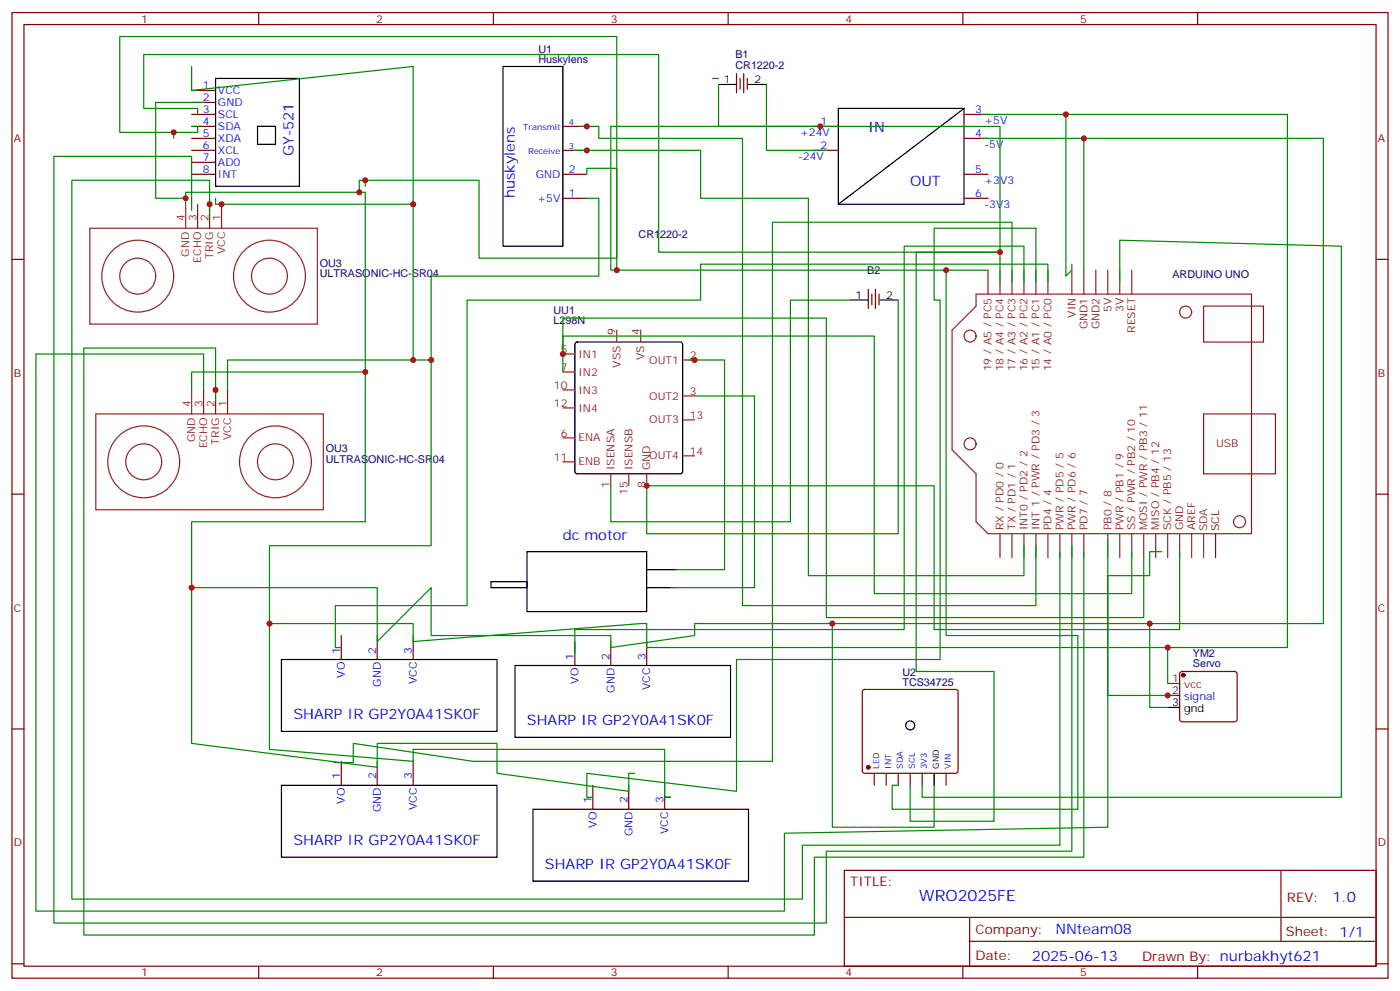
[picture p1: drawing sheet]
<svg xmlns="http://www.w3.org/2000/svg" width="412mm" height="292mm" viewBox="0 0 412 292" stroke-linecap="round" stroke-linejoin="round" font-family="sans-serif">
<g fill="none" stroke="#870000" stroke-width=".35">
<path d="M3.5 3.7h405.4v284.3h-405.4zM7.1 7.2h398.2v277.3h-398.2zM76.2 3.7v3.5M145.3 3.7v3.5M214.5 3.7v3.5M283.6 3.7v3.5M352.8 3.7v3.5M56.4 26.6h7.1M56.4 30.2h7.1M56.4 33.7h7.1M56.4 37.2h7.1M165.8 37.2h7.1"/>
<path d="M217 21.7v5.6M218 23.1v3.2M219.1 21.7v5.6M220.1 23.1v3.2M239.9 37.2h7M284 33.7h7M56.4 40.7h7.1M56.4 44.3h7.1M56.4 47.8h7.1M56.4 51.3h7.1M165.8 44.3h7.1M165.8 51.3h7.1"/>
<path d="M165.8 58.4h7.1M239.9 44.3h7M284 40.7h7M284 51.3h7M284 58.4h7M3.5 76.4h3.6M405.3 76.4h3.6M255.8 85.2v5.6M256.8 86.6v3.2M257.9 85.2v5.6M258.9 86.6v3.2M3.5 145.5h3.6"/>
<path d="M405.3 145.5h3.6M100.5 187.1v7.1M111.1 187.1v7.1M121.7 187.1v7.1M169.3 188.9v7.1M179.9 188.9v7.1M190.5 188.9v7.1M347.7 197.9l.5-.2h15.5l.5 .2 .2 .5v13.4l-.2 .5-.5 .2h-15.5l-.5-.2-.2-.5v-13.4zM3.5 214.7h3.6M254.2 203.2l.5-.2h26.8l.5 .2 .2 .5v23.3l-.2 .5-.5 .2h-26.8l-.5-.2-.2-.5v-23.3zM344 204.8h3.5M405.3 214.7h3.6"/>
<path d="M100.5 224.2v7M111.1 224.2v7M121.7 224.2v7M174.6 231.2v7.1M185.2 231.2v7.1M195.8 231.2v7.1M257.5 227.7v3.5M261.1 227.7v3.5M264.6 227.7v3.5M268.1 227.7v3.5M271.6 227.7v3.5M278.7 227.7v3.5"/>
<path d="M248.7 256.3h156.6v28.2h-156.6zM377.3 256.3v20.9M248.7 270.1h156.5M285.6 277.2h119.6M285.6 270.1v14.2M3.5 283.8h3.6M76.2 284.5v3.5M145.3 284.5v3.5M214.5 284.5v3.5M283.6 284.5v3.5M352.8 284.5v3.5M405.3 283.8h3.6"/>
</g>
<g fill="none" stroke="#000" stroke-width=".35">
<path d="M148.2 19.6h17.6v52.9h-17.6zM63.5 23.1h24.7v31.7h-24.7zM75.9 37.2h5.2v5.3h-5.2zM211.7 24.9h5.3M220.5 24.9h5.3M246.9 31.9h37.1v28.2h-37.1zM284 31.9l-37.1 28.2M250.5 88.4h5.3M259.3 88.4h5.3M169.6 100.9l.4-.2h30.4l.5 .2 .2 .5v37.4l-.3 .5-.4 .2h-30.4l-.5-.2-.2-.5v-37.4zM144.6 171.3h10.6v1.7h-10.6zM155.2 162.5h35.3v17.6h-35.3z"/>
<path d="M190.5 167.7h8.8M190.5 173h8.8M82.9 194.2h63.5v21.2h-63.5zM151.7 196h63.5v21.1h-63.5zM344 208.3h3.5M82.9 231.2h63.5v21.2h-63.5zM157 238.3h63.5v21.2h-63.5zM275.2 227.7v3.5"/>
<circle cx="268.1" cy="213.6" r="1.32"/>
</g>
<g fill="none" stroke="#8c2424" stroke-width=".35">
<path d="M26.5 67.2h67v28.2h-67zM54.7 60.1v7.1M58.2 60.1v7.1M61.7 60.1v7.1M65.3 60.1v7.1M291 79.6v7M294.6 79.6v7M298.1 79.6v7M301.6 79.6v7M305.2 79.6v7M308.7 79.6v7M315.7 79.6v7"/>
<path d="M319.3 79.6v7M322.8 79.6v7M326.3 79.6v7M329.8 79.6v7M333.4 79.6v7M181.7 97.2v3.5M188.7 97.2v3.5M287.5 86.6h81.2v70.6h-77.7l-3.5-3.6v-14.1l-7-7v-35.3l7-7.1zM354.5 90.1h17.7v10.6h-17.7zM56.4 114.8v7.1M60 114.8v7.1M63.5 114.8v7.1"/>
<path d="M67 114.8v7.1M165.8 104.2h3.5M165.8 109.5h3.5M165.8 114.8h3.5M201.1 106h3.5M201.1 116.6h3.5M28.2 121.9h67v28.2h-67zM165.8 128.9h3.5M165.8 136h3.5M165.8 120.1h3.5M179.9 139.5v3.6M185.2 139.5v3.6"/>
<path d="M190.5 139.5v3.6M201.1 123.6h3.5M201.1 134.2h3.5M354.5 121.9h21.2v17.6h-21.2zM294.6 157.2v7M298.1 157.2v7M301.6 157.2v7M305.2 157.2v7M308.7 157.2v7M312.2 157.2v7M315.7 157.2v7M319.3 157.2v7"/>
<path d="M326.3 157.2v7M329.8 157.2v7M333.4 157.2v7M336.9 157.2v7M340.4 157.2v7M344 157.2v7M347.5 157.2v7M351 157.2v7"/>
<circle cx="40.6" cy="81.3" r="10.6"/>
<circle cx="40.6" cy="81.3" r="5.3"/>
<circle cx="79.4" cy="81.3" r="10.6"/>
<circle cx="79.4" cy="81.3" r="5.3"/>
<circle cx="285.7" cy="99" r="1.76"/>
<circle cx="349.2" cy="91.9" r="1.76"/>
<circle cx="42.3" cy="136" r="10.6"/>
<circle cx="42.3" cy="136" r="5.3"/>
<circle cx="81.1" cy="136" r="10.6"/>
<circle cx="81.1" cy="136" r="5.3"/>
<circle cx="285.7" cy="130.7" r="1.76"/>
<circle cx="365.1" cy="153.6" r="1.76"/>
</g>
<path d="M354.5 157.2v7" fill="none" stroke="#933" stroke-width=".35"/>
<path d="M358.1 157.2v7" fill="none" stroke="#900" stroke-width=".35"/>
<g fill="#870000" stroke="#870000" stroke-width=".35">
<circle cx="348.5" cy="198.8" r=".53"/>
<circle cx="255.8" cy="226" r=".53"/>
</g>
<path d="M344 201.3h3.5" fill="none" stroke="#f00" stroke-width=".35"/>
<g fill="none" stroke="#008700" stroke-width=".35">
<path d="M56.4 19.6v7l65.3-7v40.5M56.4 37.2h1.8v1.8h-7M58.2 33.7v-1.8h-15.9v-15.8h151.7v58.2h100.6v-37.1h-114.7v42.4h98.8M60 30.2h-14.1v28.2h8.8M171.1 37.2h5.3v3.5h42.3v137.6h86.5v-17.6M209.9 23.1h1.8M211.7 24.9v12.3h30M225.8 24.9v19.4h17.6M289.3 33.7h24.7v47.6l1.7-1.7v-1.8M314 33.7h65.2v157h-35.2v10.6M51.2 40.7v-1.7h-15.9v-28.2h146.4v68.8M63.5 58.4v1.7h58.2v45.9h5.3v54.7h-47.6v22.9"/>
<path d="M107.6 54.9v-1.8h-1.8v3.5M169.3 44.3h37.1v14.1h31.7v111.1h63.5v-8.8M172.9 58.4h3.5v22.9h-49.4v24.7M172.9 51.3v-1.7h8.8v26.4h-40.6v-22.9h-33.5M289.3 40.7h30v38.9M319.3 40.7h70.5v142.9h-51.1v24.7h5.3M54.7 60.1v-3.5h52.9v52.9M56.4 61.9v-15.9h-40.5v225.8h227.5v-21.2h72.3v-89.9M61.7 63.7v-10.6h-40.5v211.7h215.2v-15.9h75.8v-86.4M291 79.6h-12.3v107.5h38.8v51.2h-54.7v-7.1h1.8M250.5 88.4h-17.7v65.2h-52.9v-10.5M264.6 88.4v68.8h-74.1v-14.1h84.7v42.3h72.3v-22.9"/>
<path d="M294.6 83.1v-8.8h-24.7v123.4h22.9v44.1h-24.7v-10.6M298.1 83.1v-17.7h-70.6v158.8h-88.2l-35.2-5.3v5.6h-5.7M301.6 83.1v-10.6h-35.3v112.9h-97v7M305.2 83.1v-15.9h-30v21.2h1.7v105.8h-59.9v38.8l-44.1-5.3v7.1h1.7M308.7 83.1v-5.3h-102.3v10.6h-68.8v89.9h-38.8v12.4h1.7M329.8 83.1v-12.4l65.3 1.8v162.3h-123.5v-3.6M56.4 114.8v-5.3h51.2v44.1h-51.2v19.4M60 114.8v-10.6h-49.4v164.1h220.5v-22.9l95.2-1.8v-84.7M63.5 118.4v-15.9h-38.8v172.8h215.2v-22.9h79.4v-89.9M121.7 106h-54.7v8.8M165.8 104.2v-5.2h91.7v75.8h75.9v-12.3M165.8 109.5v-15.8h77.6v88.2h93.5v-17.7"/>
<path d="M202.8 106h10.6v61.7h-14.1M204.6 116.6h17.6v56.4h-24.6M342.2 162.5h-3.5v7h-12.4v35.3h19.4M245.2 183.6h-40.6v3.5l-24.7 3.6v-3.6h-52.9v-14.1l-15.9 15.9v-15.9h-54.7v45.9l54.7 7.1v-7.1h35.3v8.8l38.8 5.3v-5.3h1.8M338.7 183.6h-93.5v60h30v-12.4M344 190.7h-153.5v-7.1l-68.8 5.3v-5.3h-42.3v37.1l42.3 3.5v-3.5h74.1v14.1h1.8h-1.8"/>
</g>
<g fill="#c00">
<circle cx="165.8" cy="104.2" r=".88"/>
<circle cx="204.6" cy="106" r=".88"/>
<circle cx="190.5" cy="143.1" r=".88"/>
<circle cx="314" cy="33.7" r=".88"/>
<circle cx="344" cy="190.7" r=".88"/>
<circle cx="79.4" cy="183.6" r=".88"/>
<circle cx="65.3" cy="60.1" r=".88"/>
<circle cx="121.7" cy="106" r=".88"/>
<circle cx="127" cy="106" r=".88"/>
<circle cx="319.3" cy="40.7" r=".88"/>
<circle cx="338.7" cy="183.6" r=".88"/>
<circle cx="245.2" cy="183.6" r=".88"/>
<circle cx="56.4" cy="173" r=".88"/>
<circle cx="107.6" cy="109.5" r=".88"/>
<circle cx="54.7" cy="58.4" r=".88"/>
<circle cx="105.8" cy="56.6" r=".88"/>
<circle cx="107.6" cy="53.1" r=".88"/>
<circle cx="294.6" cy="74.3" r=".88"/>
<circle cx="278.7" cy="79.6" r=".88"/>
<circle cx="241.7" cy="37.2" r=".88"/>
<circle cx="181.7" cy="79.6" r=".88"/>
<circle cx="51.2" cy="39" r=".88"/>
<circle cx="121.7" cy="60.1" r=".88"/>
<circle cx="344" cy="204.8" r=".88"/>
<circle cx="172.9" cy="44.3" r=".88"/>
<circle cx="172.9" cy="37.2" r=".88"/>
<circle cx="61.7" cy="60.1" r=".88"/>
<circle cx="63.5" cy="114.8" r=".88"/>
</g>
<text font-size="4.6" fill="#00f" x="270.8" y="265.3">WRO2025FE</text>
<g font-size="4.2" fill="#00f">
<text x="255.8" y="39">IN</text>
<text x="86.4" y="46" transform="rotate(-90 86.4 46)">GY-521</text>
<text x="151.7" y="58.4" transform="rotate(-90 151.7 58.4)">huskylens</text>
<text x="268.1" y="54.9">OUT</text>
<text x="165.8" y="158.9">dc motor</text>
<text x="86.4" y="211.8">SHARP IR GP2Y0A41SK0F</text>
<text x="155.2" y="213.6">SHARP IR GP2Y0A41SK0F</text>
<text x="86.4" y="248.9">SHARP IR GP2Y0A41SK0F</text>
<text x="160.5" y="255.9">SHARP IR GP2Y0A41SK0F</text>
<text x="392.5" y="265.6">1.0</text>
<text x="310.9" y="275.1">NNteam08</text>
<text x="304" y="282.9">2025-06-13</text>
</g>
<g font-size="3.9" fill="#800">
<text x="250.5" y="260.9">TITLE:</text>
<text x="379.1" y="265.6">REV:</text>
<text x="287.4" y="275.1">Company:</text>
<text x="378.7" y="275.7">Sheet: 1/1</text>
<text x="287.4" y="282.8">Date:</text>
<text x="336.4" y="282.8">Drawn By: nurbakhyt621</text>
</g>
<g font-size="3.2" fill="#800">
<text x="41.6" y="6.7">1</text>
<text x="110.8" y="6.7">2</text>
<text x="179.9" y="6.7">3</text>
<text x="249.1" y="6.7">4</text>
<text x="318.2" y="6.7">5</text>
<text x="4.1" y="41.8">A</text>
<text x="405.9" y="41.8">A</text>
<text x="4.1" y="110.9">B</text>
<text x="405.9" y="110.9">B</text>
<text x="4.1" y="180.1">C</text>
<text x="405.9" y="180.1">C</text>
<text x="4.1" y="249.2">D</text>
<text x="405.9" y="249.2">D</text>
<text x="41.6" y="287.5">1</text>
<text x="110.8" y="287.5">2</text>
<text x="179.9" y="287.5">3</text>
<text x="249.1" y="287.5">4</text>
<text x="318.2" y="287.5">5</text>
</g>
<g font-size="3.2" fill="#000080">
<text x="158.6" y="15.5">U1</text>
<text x="216.6" y="17">B1</text>
<text x="158.6" y="18.5">Huskylens</text>
<text x="216.6" y="20.3">CR1220-2</text>
<text x="188.1" y="70.1">CR1220-2</text>
<text x="94.2" y="81.6">ULTRASONIC-HC-SR04</text>
<text x="94.2" y="78.5">OU3</text>
<text x="255.4" y="80.5">B2</text>
<text x="345.4" y="81.9">ARDUINO UNO</text>
<text x="163" y="95.4">L298N</text>
<text x="163" y="92.4">UU1</text>
<text x="96" y="136.2">ULTRASONIC-HC-SR04</text>
<text x="96" y="133.2">OU3</text>
<text x="351.4" y="196.6">Servo</text>
<text x="351.4" y="193.5">YM2</text>
<text x="265.8" y="202">TCS34725</text>
<text x="265.8" y="198.9">U2</text>
</g>
<g font-size="3.2" fill="#00f">
<text x="59.7" y="26.3">1</text>
<text x="59.7" y="29.8">2</text>
<text x="64.2" y="27.7">VCC</text>
<text x="59.7" y="33.3">3</text>
<text x="64.2" y="31.2">GND</text>
<text x="64.2" y="34.7">SCL</text>
<text x="287.3" y="33.3">3</text>
<text x="59.7" y="36.9">4</text>
<text x="59.7" y="40.4">5</text>
<text x="64.2" y="38.3">SDA</text>
<text x="64.2" y="41.8">XDA</text>
<text x="235.7" y="40">+24V</text>
<text x="241.7" y="36.9">1</text>
<text x="287.3" y="40.4">4</text>
<text x="290" y="36.5">+5V</text>
<text x="59.7" y="43.9">6</text>
<text x="59.7" y="47.4">7</text>
<text x="64.2" y="45.3">XCL</text>
<text x="235.1" y="47.1">-24V</text>
<text x="241.7" y="43.9">2</text>
<text x="290" y="43.6">-5V</text>
<text x="59.7" y="51">8</text>
<text x="64.2" y="48.9">AD0</text>
<text x="64.2" y="52.4">INT</text>
<text x="157.8" y="52.4">GND</text>
<text x="167.6" y="51">2</text>
<text x="287.3" y="51">5</text>
<text x="158.3" y="59.4">+5V</text>
<text x="167.6" y="58">1</text>
<text x="287.3" y="58">6</text>
<text x="290" y="54.2">+3V3</text>
<text x="290" y="61.2">-3V3</text>
<text x="100.2" y="192.4" transform="rotate(-90 100.2 192.4)">1</text>
<text x="110.8" y="192.4" transform="rotate(-90 110.8 192.4)">2</text>
<text x="121.4" y="192.4" transform="rotate(-90 121.4 192.4)">3</text>
<text x="169" y="194.2" transform="rotate(-90 169 194.2)">1</text>
<text x="179.6" y="194.2" transform="rotate(-90 179.6 194.2)">2</text>
<text x="190.1" y="194.2" transform="rotate(-90 190.1 194.2)">3</text>
<text x="101.6" y="199.6" transform="rotate(-90 101.6 199.6)">VO</text>
<text x="112.2" y="202.2" transform="rotate(-90 112.2 202.2)">GND</text>
<text x="122.8" y="201.5" transform="rotate(-90 122.8 201.5)">VCC</text>
<text x="170.4" y="201.3" transform="rotate(-90 170.4 201.3)">VO</text>
<text x="181" y="204" transform="rotate(-90 181 204)">GND</text>
<text x="191.6" y="203.3" transform="rotate(-90 191.6 203.3)">VCC</text>
<text x="345.3" y="204.4">2</text>
<text x="348.8" y="206.2">signal</text>
<text x="100.2" y="229.5" transform="rotate(-90 100.2 229.5)">1</text>
<text x="110.8" y="229.5" transform="rotate(-90 110.8 229.5)">2</text>
<text x="121.4" y="229.5" transform="rotate(-90 121.4 229.5)">3</text>
<text x="101.6" y="236.6" transform="rotate(-90 101.6 236.6)">VO</text>
<text x="112.2" y="239.2" transform="rotate(-90 112.2 239.2)">GND</text>
<text x="122.8" y="238.6" transform="rotate(-90 122.8 238.6)">VCC</text>
<text x="174.3" y="236.5" transform="rotate(-90 174.3 236.5)">1</text>
<text x="184.9" y="236.5" transform="rotate(-90 184.9 236.5)">2</text>
<text x="195.4" y="236.5" transform="rotate(-90 195.4 236.5)">3</text>
<text x="175.7" y="243.7" transform="rotate(-90 175.7 243.7)">VO</text>
<text x="196.8" y="245.6" transform="rotate(-90 196.8 245.6)">VCC</text>
<text x="186.3" y="246.3" transform="rotate(-90 186.3 246.3)">GND</text>
</g>
<g font-size="3.2">
<text x="213.2" y="24.5">1</text>
<text x="222.2" y="24.5">2</text>
<text x="252" y="88">1</text>
<text x="261.1" y="88">2</text>
<text x="345.3" y="208">3</text>
<text x="348.8" y="209.7">gnd</text>
</g>
<g font-size="3.2" fill="#8d2323">
<text x="54.3" y="65.1" transform="rotate(-90 54.3 65.1)">4</text>
<text x="57.9" y="65.1" transform="rotate(-90 57.9 65.1)">3</text>
<text x="61.4" y="65.1" transform="rotate(-90 61.4 65.1)">2</text>
<text x="64.9" y="65.1" transform="rotate(-90 64.9 65.1)">1</text>
<text x="55.7" y="75.5" transform="rotate(-90 55.7 75.5)">GND</text>
<text x="59.3" y="77.4" transform="rotate(-90 59.3 77.4)">ECHO</text>
<text x="62.8" y="76.2" transform="rotate(-90 62.8 76.2)">TRIG</text>
<text x="66.3" y="74.9" transform="rotate(-90 66.3 74.9)">VCC</text>
<text x="316.8" y="93.5" transform="rotate(-90 316.8 93.5)">VIN</text>
<text x="327.4" y="91.8" transform="rotate(-90 327.4 91.8)">5V</text>
<text x="330.9" y="91.8" transform="rotate(-90 330.9 91.8)">3V</text>
<text x="181.3" y="98.6" transform="rotate(-90 181.3 98.6)">9</text>
<text x="188.4" y="98.6" transform="rotate(-90 188.4 98.6)">4</text>
<text x="320.3" y="97" transform="rotate(-90 320.3 97)">GND1</text>
<text x="323.8" y="97" transform="rotate(-90 323.8 97)">GND2</text>
<text x="334.4" y="98" transform="rotate(-90 334.4 98)">RESET</text>
<text x="165.2" y="103.9">5</text>
<text x="170.4" y="105.3">IN1</text>
<text x="189.8" y="106.1" transform="rotate(-90 189.8 106.1)">VS</text>
<text x="191.2" y="107.1">OUT1</text>
<text x="203.2" y="105.7">2</text>
<text x="165.2" y="109.2">7</text>
<text x="170.4" y="110.6">IN2</text>
<text x="182.7" y="108.3" transform="rotate(-90 182.7 108.3)">VSS</text>
<text x="292.1" y="109.4" transform="rotate(-90 292.1 109.4)">19 / A5 / PC5</text>
<text x="295.6" y="109.4" transform="rotate(-90 295.6 109.4)">18 / A4 / PC4</text>
<text x="299.2" y="109.4" transform="rotate(-90 299.2 109.4)">17 / A3 / PC3</text>
<text x="302.7" y="109.4" transform="rotate(-90 302.7 109.4)">16 / A2 / PC2</text>
<text x="306.2" y="109.4" transform="rotate(-90 306.2 109.4)">15 / A1 / PC1</text>
<text x="309.7" y="109.4" transform="rotate(-90 309.7 109.4)">14 / A0 / PC0</text>
<text x="56.1" y="119.8" transform="rotate(-90 56.1 119.8)">4</text>
<text x="59.6" y="119.8" transform="rotate(-90 59.6 119.8)">3</text>
<text x="63.1" y="119.8" transform="rotate(-90 63.1 119.8)">2</text>
<text x="66.7" y="119.8" transform="rotate(-90 66.7 119.8)">1</text>
<text x="163.2" y="114.5">10</text>
<text x="163.2" y="119.8">12</text>
<text x="170.4" y="115.9">IN3</text>
<text x="191.2" y="117.7">OUT2</text>
<text x="203.2" y="116.2">3</text>
<text x="170.4" y="121.2">IN4</text>
<text x="191.2" y="124.7">OUT3</text>
<text x="203.2" y="123.3">13</text>
<text x="57.5" y="130.2" transform="rotate(-90 57.5 130.2)">GND</text>
<text x="64.6" y="130.9" transform="rotate(-90 64.6 130.9)">TRIG</text>
<text x="68.1" y="129.5" transform="rotate(-90 68.1 129.5)">VCC</text>
<text x="165.2" y="128.6">6</text>
<text x="170.4" y="130">ENA</text>
<text x="358.2" y="131.6">USB</text>
<text x="61" y="132" transform="rotate(-90 61 132)">ECHO</text>
<text x="163.2" y="135.6">11</text>
<text x="170.4" y="137.1">ENB</text>
<text x="191.2" y="135.3">OUT4</text>
<text x="203.2" y="133.9">14</text>
<text x="179.6" y="143.7" transform="rotate(-90 179.6 143.7)">1</text>
<text x="181" y="138.5" transform="rotate(-90 181 138.5)">ISENSA</text>
<text x="186.3" y="138.5" transform="rotate(-90 186.3 138.5)">ISENSB</text>
<text x="190.1" y="143.7" transform="rotate(-90 190.1 143.7)">8</text>
<text x="191.6" y="138.5" transform="rotate(-90 191.6 138.5)">GND</text>
<text x="184.9" y="145.7" transform="rotate(-90 184.9 145.7)">15</text>
<text x="295.6" y="156.1" transform="rotate(-90 295.6 156.1)">RX / PD0 / 0</text>
<text x="299.2" y="156.1" transform="rotate(-90 299.2 156.1)">TX / PD1 / 1</text>
<text x="302.7" y="156.1" transform="rotate(-90 302.7 156.1)">INT0 / PD2 / 2</text>
<text x="306.2" y="156.1" transform="rotate(-90 306.2 156.1)">INT 1 / PWR / PD3 / 3</text>
<text x="309.7" y="156.1" transform="rotate(-90 309.7 156.1)">PD4 / 4</text>
<text x="313.3" y="156.1" transform="rotate(-90 313.3 156.1)">PWR / PD5 / 5</text>
<text x="316.8" y="156.1" transform="rotate(-90 316.8 156.1)">PWR / PD6 / 6</text>
<text x="320.3" y="156.1" transform="rotate(-90 320.3 156.1)">PD7 / 7</text>
<text x="327.4" y="156.1" transform="rotate(-90 327.4 156.1)">PB0 / 8</text>
<text x="330.9" y="156.1" transform="rotate(-90 330.9 156.1)">PWR / PB1 / 9</text>
<text x="334.4" y="156.1" transform="rotate(-90 334.4 156.1)">SS / PWR / PB2 / 10</text>
<text x="338" y="156.1" transform="rotate(-90 338 156.1)">MOSI / PWR / PB3 / 11</text>
<text x="341.5" y="156.1" transform="rotate(-90 341.5 156.1)">MISO / PB4 / 12</text>
<text x="345" y="156.1" transform="rotate(-90 345 156.1)">SCK / PB5 / 13</text>
<text x="348.5" y="156.1" transform="rotate(-90 348.5 156.1)">GND</text>
<text x="352.1" y="156.1" transform="rotate(-90 352.1 156.1)">AREF</text>
</g>
<text font-size="3.2" fill="#933" x="355.6" y="156.5" transform="rotate(-90 355.6 156.5)">SDA</text>
<text font-size="3.2" fill="#900" x="359.1" y="156.5" transform="rotate(-90 359.1 156.5)">SCL</text>
<g font-size="3.2" fill="#f00">
<text x="345.3" y="200.9">1</text>
<text x="348.8" y="202.7">vcc</text>
</g>
<g font-size="2.5" fill="#00f">
<text x="154.1" y="38.3">Transmit</text>
<text x="167.6" y="36.9">4</text>
<text x="155.6" y="45.3">Receive</text>
<text x="167.6" y="43.9">3</text>
<text x="258.9" y="226.4" transform="rotate(-90 258.9 226.4)">LED</text>
<text x="262.5" y="226.4" transform="rotate(-90 262.5 226.4)">INT</text>
<text x="266" y="226.4" transform="rotate(-90 266 226.4)">SDA</text>
<text x="269.5" y="226.4" transform="rotate(-90 269.5 226.4)">SCL</text>
<text x="273" y="226.4" transform="rotate(-90 273 226.4)">3V3</text>
<text x="280.1" y="226.4" transform="rotate(-90 280.1 226.4)">VIN</text>
</g>
<text font-size="2.5" x="276.6" y="226.4" transform="rotate(-90 276.6 226.4)">GND</text>
</svg>
